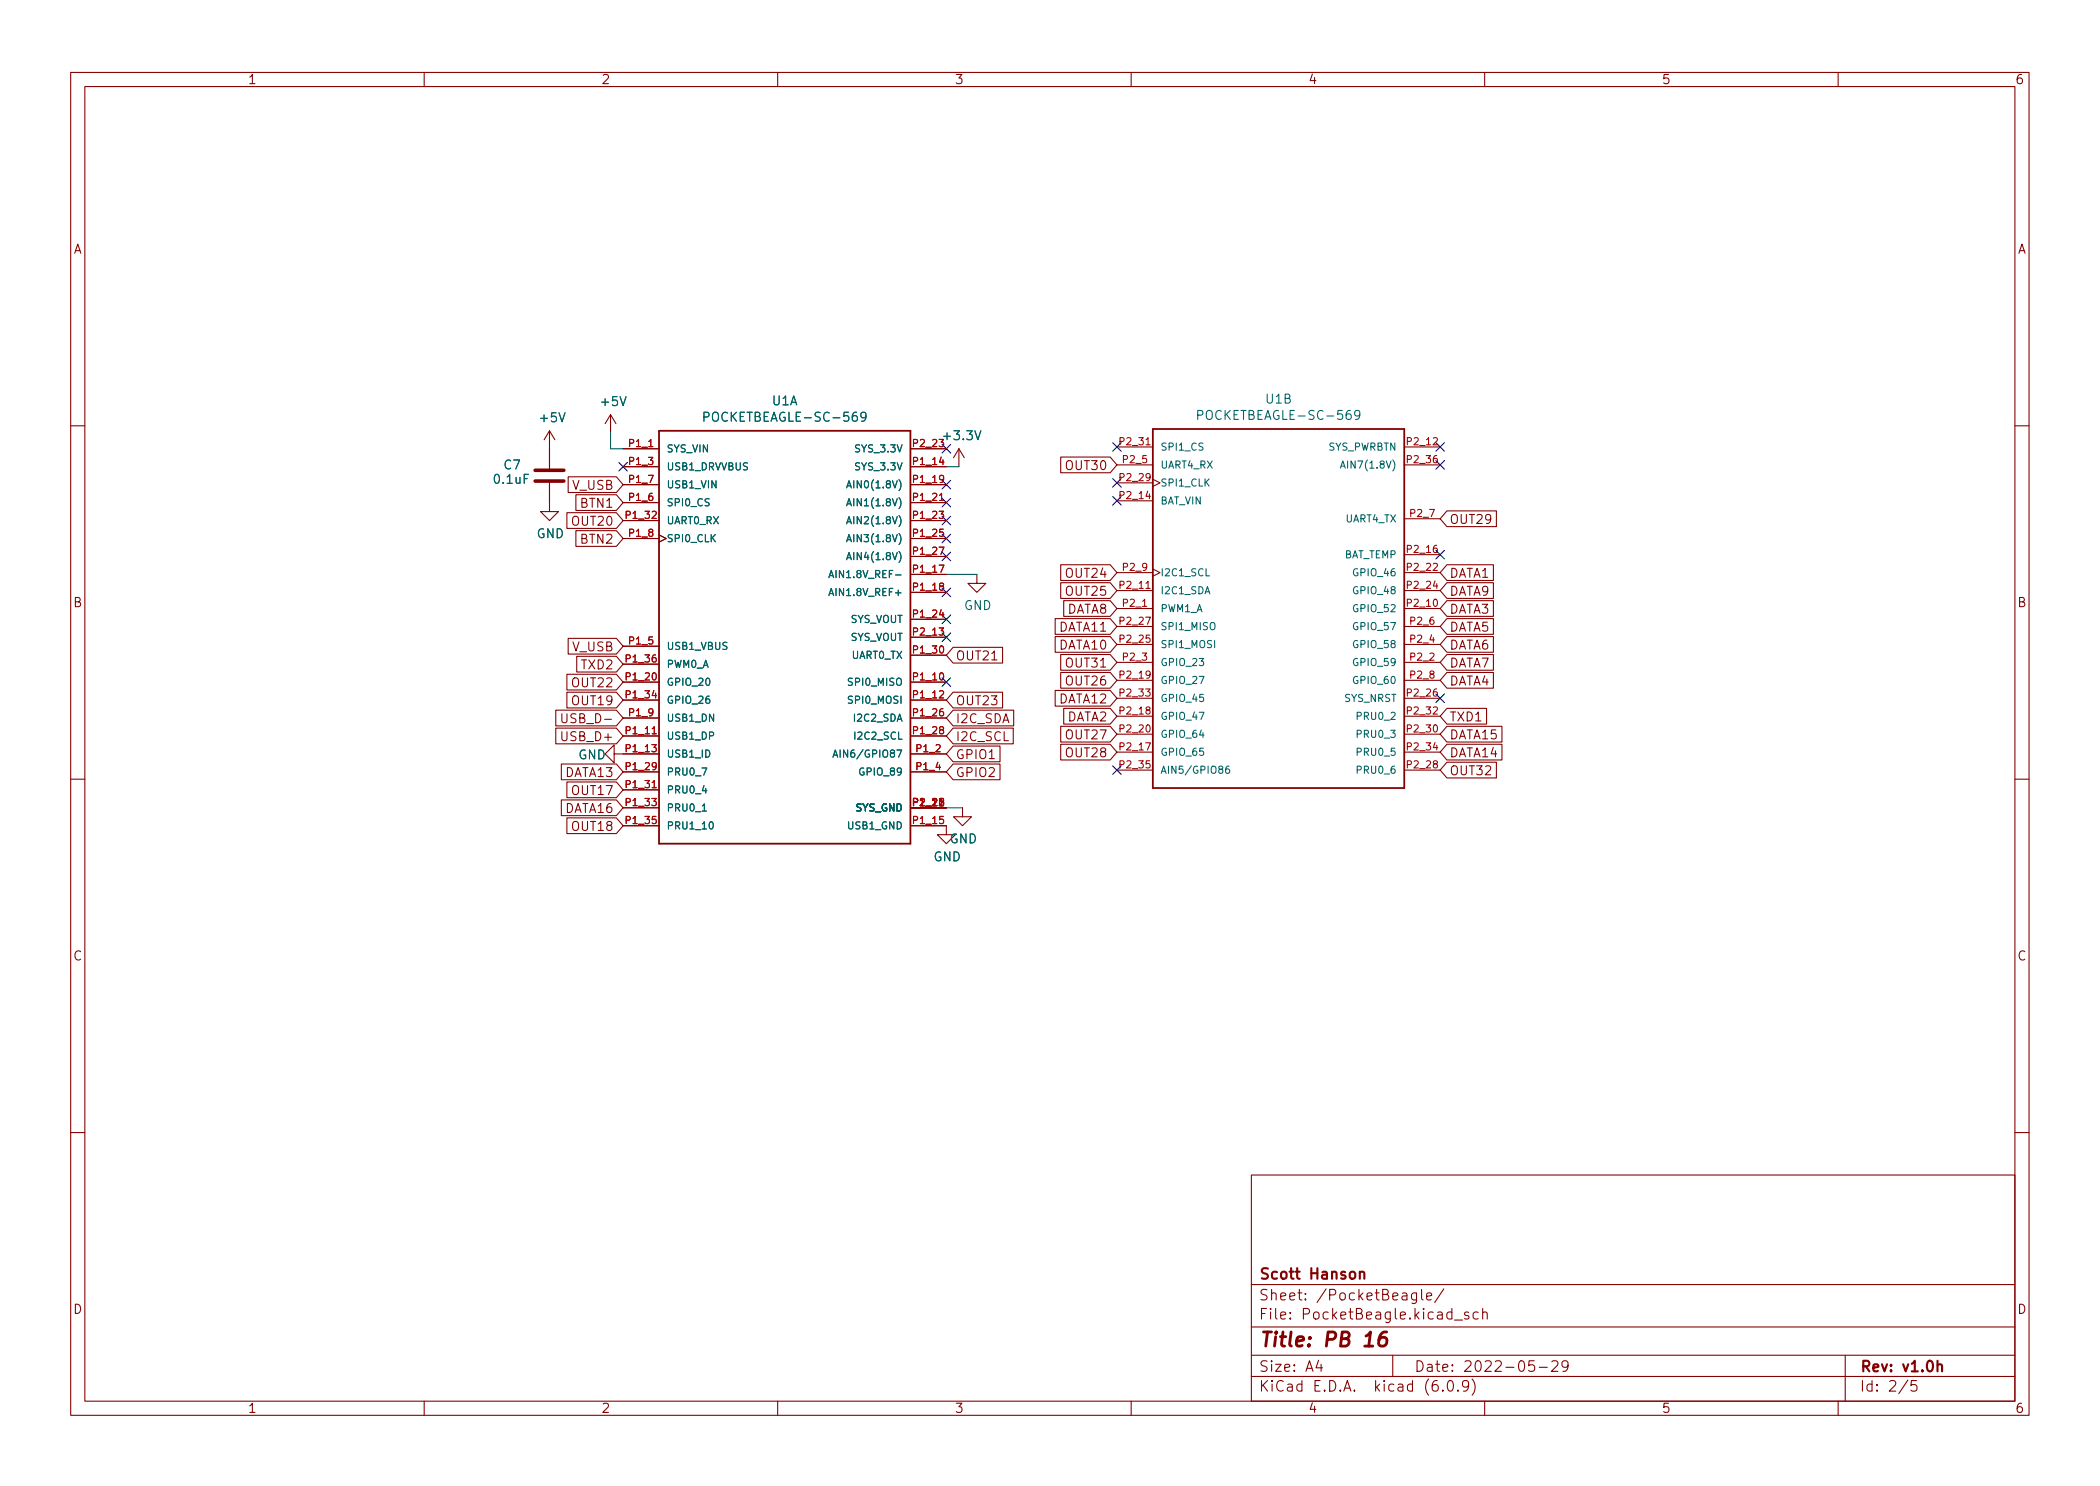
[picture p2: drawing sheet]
<svg xmlns="http://www.w3.org/2000/svg" width="297mm" height="210mm" viewBox="0 0 297 210" stroke-linecap="round" stroke-linejoin="round" font-family="sans-serif">
<g fill="none" stroke="#840000" stroke-width=".15">
<path d="M10 10.2h277v190.1h-277zM12 12.2h273v186.1h-273zM60 10.2v2M110 10.2v2M160 10.2v2M210 10.2v2M260 10.2v2M86.4 58.7l-.8 1.2M86.4 58.7v2.5M86.4 58.7l.7 1.2M10 60.2h2M77.7 68.3v4.1h1.3l-1.3 1.3-1.2-1.3h1.2"/>
<path d="M77.7 61l-.7 1.2M77.7 61v5.3M77.7 61l.8 1.2M80.2 72.5h7l.9 1.2-.9 1.1h-7zM80.4 67.5h6.8l.9 1.1-.9 1.1h-6.8zM81.5 75.1h5.7l.9 1.1-.9 1.1h-5.7zM81.5 70h5.7l.9 1.1-.9 1.1h-5.7zM88.1 63.5h5.1M88.1 66h5.1M88.1 68.6h5.1M88.1 71.1h5.1M88.1 73.7h5.1"/>
<path d="M88.1 76.2h5.1M93.2 75.7l1 .5-1 .5M128.8 63.5h5.1M128.8 66h5.1M128.8 68.6h5.1M128.8 71.1h5.1M128.8 73.7h5.1M128.8 76.2h5.1M128.8 78.7h5.1M135.6 63.5l-.7 1.3M135.6 63.5v2.5M135.6 63.5l.8 1.3"/>
<path d="M150 79.9h7l1 1.1-1 1.1h-7zM150 64.7h7l1 1.1-1 1.1h-7zM158 63.2h5.1M158 70.9h5.1M158 68.3h5.1M158 65.8h5.1M163.1 67.8l1 .5-1 .5M198.6 63.2h5.1M198.6 78.5h5.1M198.6 65.8h5.1M198.6 73.4h5.1M204.7 79.9h6.5v2.2h-6.5l-1-1.1z"/>
<path d="M204.7 72.3h7v2.2h-7l-1-1.1zM285 60.2h2M80.2 97.9h7l.9 1.2-.9 1.1h-7zM80.2 95.4h7l.9 1.1-.9 1.1h-7zM80.4 90.3h6.8l.9 1.1-.9 1.1h-6.8zM81.6 92.9h5.6l.9 1.1-.9 1.1h-5.6zM88.1 96.5h5.1M88.1 99.1h5.1M88.1 94h5.1M88.1 91.4h5.1M128.8 96.5h5.1M128.8 99.1h5.1"/>
<path d="M128.8 81.3h5.1M128.8 83.8h5.1M128.8 87.6h5.1M128.8 92.7h5.1M128.8 90.2h5.1M134.8 91.6h7v2.2h-7l-.9-1.1zM134.8 97.9h7v2.3h-7l-.9-1.1zM138.2 81.3v1.2h1.2l-1.2 1.3-1.3-1.3h1.3M149.2 87.5h7.8l1 1.1-1 1.2h-7.8zM149.2 97.7h7.8l1 1.1-1 1.1h-7.8zM149.2 90.1h7.8l1 1.1-1 1.1h-7.8zM150 82.4h7l1 1.2-1 1.1h-7z"/>
<path d="M150 92.6h7l1 1.1-1 1.1h-7zM150 95.1h7l1 1.2-1 1.1h-7zM150.5 85h6.5l1 1.1-1 1.1h-6.5zM158 86.1h5.1M158 83.6h5.1M158 96.3h5.1M158 93.7h5.1M158 81h5.1M158 91.2h5.1M158 98.8h5.1M158 88.6h5.1M163.1 80.5l1 .5-1 .5"/>
<path d="M198.6 86.1h5.1M198.6 83.6h5.1M198.6 96.3h5.1M198.6 93.7h5.1M198.6 81h5.1M198.6 91.2h5.1M198.6 98.8h5.1M198.6 88.6h5.1M204.7 92.6h6.5v2.2h-6.5l-1-1.1zM204.7 90.1h6.5v2.2h-6.5l-1-1.1zM204.7 95.1h6.5v2.3h-6.5l-1-1.1zM204.7 85h6.5v2.2h-6.5l-1-1.1z"/>
<path d="M204.7 87.5h6.5v2.3h-6.5l-1-1.2zM204.7 82.4h6.5v2.3h-6.5l-1-1.1zM10 110.2h2M78.6 100.5h8.6l.9 1.1-.9 1.1h-8.6zM78.6 103h8.6l.9 1.1-.9 1.1h-8.6zM79.4 108.1h7.8l.9 1.1-.9 1.1h-7.8zM79.4 113.2h7.8l.9 1.1-.9 1.1h-7.8zM79.5 101v1l.2 .3 .4-.1 .1-.2v-1M80.2 110.6h7l.9 1.2-.9 1.1h-7zM80.2 115.7h7l.9 1.1-.9 1.1h-7zM86.9 106.7v-1.3l-1.3 1.3 1.3 1.2v-1.2h6.3M88.1 104.1h5.1"/>
<path d="M88.1 116.8h5.1M88.1 114.3h5.1M88.1 101.6h5.1M88.1 109.2h5.1M88.1 111.8h5.1M128.8 116.8h5.1v1.3h1.2l-1.2 1.3-1.3-1.3h1.3M128.8 104.1h5.1M128.8 106.7h5.1M128.8 114.3h5.1M128.8 101.6h5.1M128.8 109.2h5.1M134.8 100.5h8.6v2.2h-8.6l-.9-1.1z"/>
<path d="M134.8 108.1h6.6v2.2h-6.6l-.9-1.1zM134.8 103h8.5v2.2h-8.5l-.9-1.1zM134.8 105.6h6.6v2.2h-6.6l-.9-1.1zM136.1 114.3v1.3h1.3l-1.3 1.2-1.2-1.2h1.2M150 105.3h7l1 1.1-1 1.1h-7zM150 102.8h7l1 1.1-1 1.1h-7zM150.5 100.2h6.5l1 1.1-1 1.2h-6.5zM158 106.4h5.1M158 101.3h5.1M158 103.9h5.1M158 109h5.1M198.6 106.4h5.1"/>
<path d="M198.6 101.3h5.1M198.6 103.9h5.1M198.6 109h5.1M204.7 102.8h7.7v2.2h-7.7l-1-1.1zM204.7 107.8h7v2.3h-7l-1-1.1zM204.7 105.3h7.7v2.2h-7.7l-1-1.1zM204.7 100.2h5.6v2.3h-5.6l-1-1.2zM285 110.2h2M10 160.2h2M177 166.3h108v32h-108zM285 160.2h2M60 198.3v2"/>
<path d="M110 198.3v2M160 198.3v2M177 194.8h108M177 191.8h108M177 187.8h108M177 181.8h108M186.5 192.5l-.4 1h1M186.9 193v1M197 191.8v3M200.4 182.9v1.2a.41 .41 0 0 1-.7 .3M200.4 183l-.5-.1-.3 .3v.4l.2 .3h.1h.5M201.1 182.4v1.3l.2 .2"/>
<path d="M201.8 183.4l.7-.1-.1-.3-.4-.1-.2 .2 .1 .8h.1h.4M204.1 196.7v.1h-.1l.1-.1v.1M204.2 182.4l-1.3 1.9M204.9 195.4a.36 .36 0 0 1 .6 .2 .77 .77 0 0 1-.4 1.2 1 1 0 0 1-.2-1.4zM205.7 186.8h1.2M206.2 196.7l.1 .1h-.1h-.1l.1-.1v.1M207.7 196l-.3 .3h-.3l-.2-.3v-.4l.1-.2 .4-.1 .2 .2a.99 .99 0 0 1-.3 1.3h-.3M207.7 185.7l-.3-.1-.3 .2 .1 .3 .5 .1 .1 .1-.1 .3h-.1h-.5M208.2 195.1a1.72 1.72 0 0 1 0 2.3M209.1 185.7l-.5-.1-.2 .3v.4l.1 .3h.1h.5M209.7 185.8a.37 .37 0 0 1 .7 0v.8M209.7 185.1v1.5"/>
<path d="M210 198.3v2M217 192.5h-.7l-.1 .7 .2-.1 .5 .1 .2 .2-.1 .5-.2 .1h-.4l-.2-.1M217.7 193.5h1.2M219.5 192.7l.2-.2 .5 .1a.41 .41 0 0 1 .1 .6l-.9 .8h1M221.8 193.2l-.3 .3-.4-.1-.2-.2v-.4l.2-.2 .4-.1 .2 .2a.99 .99 0 0 1-.3 1.3h-.3M260 198.3v2M261 191.8v6.5M269.9 195.3l-1.3 1.9M271.1 195.3h-.7l-.1 .7 .2-.1 .5 .1 .2 .2-.1 .5-.2 .1h-.4l-.2-.1"/>
</g>
<path d="M192.3 179.9v1M192.3 180.1a.37 .37 0 0 1 .7 0v.8M274.1 193.2a.37 .37 0 0 1 .6 0v.8M274.1 192.5v1.5" fill="none" stroke="#840000" stroke-width=".3"/>
<path d="M196.1 188.5a.91 .91 0 0 0-1 .8l-.1 .8 .1 .3a.66 .66 0 0 0 1-.3l.1-.5-.2-.3a.66 .66 0 0 0-1 .3" fill="none" stroke="#840000" stroke-width=".4"/>
<path d="M93.2 61h35.6v58.4h-35.6zM163.1 60.7h35.5v50.8h-35.5z" fill="none" stroke="#840000" stroke-width=".25"/>
<g fill="none" stroke="#006464" stroke-width=".15">
<path d="M99.6 59l.6-.1 .1-.1-.1-.4-.1-.1h-.5v1.3M122.5 58.9l-.3 .2h-.3l-.1-.2v-.3l.1-.2 .3-.1 .2 .1a.84 .84 0 0 1-.3 1.2h-.2M169.4 58.7h.6l.1-.2v-.3l-.2-.1h-.5v1.2M192.3 58.6l-.2 .3-.4-.1-.1-.2v-.3l.1-.2h.4l.2 .1a.84 .84 0 0 1-.3 1.1h-.3M119.8 69l.3-1 .3 1M119.8 71.6l.3-1 .3 1M119.8 74.1l.3-1 .3 1M119.8 76.7l.3-1.1 .3 1.1M119.8 79.2l.3-1 .3 1M119.8 68.7h.5M119.8 71.3h.5M119.8 73.8h.5"/>
<path d="M119.8 76.4h.5M119.8 78.9h.5M189.6 66.2l.3-1 .4 1M189.7 65.9h.5M117.2 81.7l.4-1 .3 1M117.2 84.3l.4-1 .3 1M117.3 81.4h.5M117.3 84h.5M99.3 114.8h.6M100.4 116.4l.2-.1a.54 .54 0 0 1 .3 .5 .54 .54 0 0 1-.3 .5l-.2-.1-.1-.3zM117.8 107.1l.4-1 .3 1M117.9 106.8h.5"/>
<path d="M173.8 108.4l-.3 .1a.68 .68 0 0 0 0 .9l.4-.1v-.3l-.2-.2h-.2l-.1 .2"/>
</g>
<path d="M75.7 68.1h4.1M75.7 66.5h4.1" fill="none" stroke="#840000" stroke-width=".51"/>
<path d="M86.4 61.2v2.3h1.7M133.9 66h1.7M133.9 81.3h4.3M133.9 114.3h2.2" fill="none" stroke="#009600" stroke-width=".15"/>
<g fill="none" stroke="#000084" stroke-width=".15">
<path d="M87.5 65.4l1.2 1.2M88.7 65.4l-1.2 1.2M133.2 70.5l1.3 1.2M133.2 75.6l1.3 1.2M133.2 78.1l1.3 1.2M133.2 62.9l1.3 1.2M133.2 68l1.3 1.2M133.2 73l1.3 1.3M134.5 70.5l-1.3 1.2M134.5 75.6l-1.3 1.2M134.5 78.1l-1.3 1.2M134.5 62.9l-1.3 1.2"/>
<path d="M134.5 68l-1.3 1.2M134.5 73l-1.3 1.3M157.4 62.6l1.2 1.2M157.4 67.7l1.2 1.2M157.4 70.3l1.2 1.2M158.6 62.6l-1.2 1.2M158.6 67.7l-1.2 1.2M158.6 70.3l-1.2 1.2M203.1 65.2l1.2 1.2M203.1 62.6l1.2 1.2M203.1 77.9l1.2 1.2M204.3 65.2l-1.2 1.2"/>
<path d="M204.3 62.6l-1.2 1.2M204.3 77.9l-1.2 1.2M133.2 87l1.3 1.2M133.2 95.9l1.3 1.2M133.2 83.2l1.3 1.2M133.2 89.6l1.3 1.2M134.5 87l-1.3 1.2M134.5 95.9l-1.3 1.2M134.5 83.2l-1.3 1.2M134.5 89.6l-1.3 1.2M203.1 98.2l1.2 1.2M204.3 98.2l-1.2 1.2"/>
<path d="M157.4 108.4l1.2 1.2M158.6 108.4l-1.2 1.2"/>
</g>
<text font-size="2.8" fill="#840000" x="178" y="190.6">Title: PB 16</text>
<g font-size="2.1" fill="#840000">
<text x="178" y="184">Sheet: /PocketBeagle/</text>
<text x="178" y="181">Scott Hanson</text>
<text x="178" y="186.7">File: PocketBeagle.kicad_sch</text>
<text x="178" y="196.9">KiCad E.D.A. kicad (6.0.9)</text>
<text x="178" y="194.1">Size: A4</text>
<text x="200" y="194.1">Date: 2022-05-29</text>
<text x="263" y="194.1">Rev: v1.0h</text>
<text x="263" y="196.9">Id: 2/5</text>
</g>
<g font-size="1.8" fill="#840000">
<text x="35" y="11.9">1</text>
<text x="85" y="11.9">2</text>
<text x="135" y="11.9">3</text>
<text x="185" y="11.9">4</text>
<text x="235" y="11.9">5</text>
<text x="285" y="11.9">6</text>
<text x="10.3" y="35.9">A</text>
<text x="285.3" y="35.9">A</text>
<text x="81" y="69.3">V_USB</text>
<text x="82.2" y="71.8">BTN1</text>
<text x="151" y="66.5">OUT30</text>
<text x="81.2" y="74.4">OUT20</text>
<text x="82.2" y="76.9">BTN2</text>
<text x="205" y="74.1">OUT29</text>
<text x="151" y="81.7">OUT24</text>
<text x="205" y="81.7">DATA1</text>
<text x="10.3" y="85.9">B</text>
<text x="149.8" y="89.4">DATA11</text>
<text x="150.8" y="86.8">DATA8</text>
<text x="151" y="84.3">OUT25</text>
<text x="205" y="86.8">DATA3</text>
<text x="205" y="89.4">DATA5</text>
<text x="205" y="84.3">DATA9</text>
<text x="285.3" y="85.9">B</text>
<text x="81" y="92.2">V_USB</text>
<text x="82.3" y="94.7">TXD2</text>
<text x="135.1" y="93.4">OUT21</text>
<text x="149.8" y="91.9">DATA10</text>
<text x="151" y="94.4">OUT31</text>
<text x="205" y="94.4">DATA7</text>
<text x="205" y="91.9">DATA6</text>
<text x="81.2" y="99.8">OUT19</text>
<text x="81.2" y="97.2">OUT22</text>
<text x="135.1" y="99.8">OUT23</text>
<text x="149.8" y="99.5">DATA12</text>
<text x="151" y="97">OUT26</text>
<text x="205" y="97">DATA4</text>
<text x="79.8" y="104.9">USB_D+</text>
<text x="80.3" y="102.3">USB_D-</text>
<text x="135.1" y="102.3">I2C_SDA</text>
<text x="135.1" y="104.9">I2C_SCL</text>
<text x="135.1" y="107.4">GPIO1</text>
<text x="150.8" y="102.1">DATA2</text>
<text x="151" y="107.1">OUT28</text>
<text x="151" y="104.6">OUT27</text>
<text x="205" y="104.6">DATA15</text>
<text x="205" y="107.1">DATA14</text>
<text x="205" y="102.1">TXD1</text>
<text x="80" y="109.9">DATA13</text>
<text x="81.2" y="112.5">OUT17</text>
<text x="135.1" y="109.9">GPIO2</text>
<text x="205" y="109.7">OUT32</text>
<text x="80" y="115">DATA16</text>
<text x="81.2" y="117.6">OUT18</text>
<text x="10.3" y="135.9">C</text>
<text x="285.3" y="135.9">C</text>
<text x="10.3" y="185.9">D</text>
<text x="285.3" y="185.9">D</text>
<text x="35" y="199.9">1</text>
<text x="85" y="199.9">2</text>
<text x="135" y="199.9">3</text>
<text x="185" y="199.9">4</text>
<text x="235" y="199.9">5</text>
<text x="285" y="199.9">6</text>
</g>
<g font-size="1.8" fill="#006464">
<text x="76.5" y="59.7">+5V</text>
<text x="85.1" y="57.4">+5V</text>
<text x="100.3" y="59.7">POCKETBEAGLE-SC-569</text>
<text x="109.2" y="57.3">U1A</text>
<text x="170.2" y="59.4">POCKETBEAGLE-SC-569</text>
<text x="179.1" y="57.1">U1B</text>
<text x="133.7" y="62.3">+3.3V</text>
<text x="70" y="68.4">0.1uF</text>
<text x="71.3" y="66.4">C7</text>
<text x="75.9" y="76.1">GND</text>
<text x="136.3" y="86.3">GND</text>
<text x="81.8" y="107.4">GND</text>
<text x="134.3" y="119.3">GND</text>
<text x="132" y="121.9">GND</text>
</g>
<g font-size="1.4" fill="#a90000">
<text x="89" y="63.2">P1_1</text>
<text x="89" y="65.8">P1_3</text>
<text x="129.3" y="65.8">P1_14</text>
<text x="129.3" y="63.2">P2_23</text>
<text x="158.5" y="63">P2_31</text>
<text x="158.9" y="65.5">P2_5</text>
<text x="199.1" y="63">P2_12</text>
<text x="199.1" y="65.5">P2_36</text>
<text x="89" y="70.9">P1_6</text>
<text x="89" y="68.3">P1_7</text>
<text x="129.3" y="68.3">P1_19</text>
<text x="129.3" y="70.9">P1_21</text>
<text x="158.5" y="70.6">P2_14</text>
<text x="158.5" y="68.1">P2_29</text>
<text x="88.6" y="73.4">P1_32</text>
<text x="89" y="75.9">P1_8</text>
<text x="129.3" y="73.4">P1_23</text>
<text x="129.3" y="75.9">P1_25</text>
<text x="199.5" y="73.1">P2_7</text>
<text x="129.3" y="81">P1_17</text>
<text x="129.3" y="83.6">P1_18</text>
<text x="129.3" y="78.5">P1_27</text>
<text x="158.5" y="83.3">P2_11</text>
<text x="158.9" y="80.8">P2_9</text>
<text x="199.1" y="78.2">P2_16</text>
<text x="199.1" y="80.8">P2_22</text>
<text x="199.1" y="83.3">P2_24</text>
<text x="129.3" y="87.4">P1_24</text>
<text x="129.3" y="89.9">P2_13</text>
<text x="158.5" y="88.4">P2_27</text>
<text x="158.9" y="85.8">P2_1</text>
<text x="199.1" y="85.8">P2_10</text>
<text x="199.5" y="88.4">P2_6</text>
<text x="88.6" y="93.7">P1_36</text>
<text x="89" y="91.2">P1_5</text>
<text x="129.3" y="92.5">P1_30</text>
<text x="158.5" y="90.9">P2_25</text>
<text x="158.9" y="93.5">P2_3</text>
<text x="199.5" y="93.5">P2_2</text>
<text x="199.5" y="90.9">P2_4</text>
<text x="88.6" y="96.3">P1_20</text>
<text x="88.6" y="98.8">P1_34</text>
<text x="89" y="101.3">P1_9</text>
<text x="129.3" y="96.3">P1_10</text>
<text x="129.3" y="98.8">P1_12</text>
<text x="129.3" y="101.3">P1_26</text>
<text x="158.5" y="101.1">P2_18</text>
<text x="158.5" y="96">P2_19</text>
<text x="158.5" y="98.5">P2_33</text>
<text x="199.1" y="98.5">P2_26</text>
<text x="199.1" y="101.1">P2_32</text>
<text x="199.5" y="96">P2_8</text>
<text x="88.6" y="103.9">P1_11</text>
<text x="88.6" y="106.4">P1_13</text>
<text x="129.3" y="103.9">P1_28</text>
<text x="129.7" y="106.4">P1_2</text>
<text x="158.5" y="106.2">P2_17</text>
<text x="158.5" y="103.6">P2_20</text>
<text x="199.1" y="103.6">P2_30</text>
<text x="199.1" y="106.2">P2_34</text>
<text x="88.6" y="109">P1_29</text>
<text x="88.6" y="111.5">P1_31</text>
<text x="129.7" y="109">P1_4</text>
<text x="158.5" y="108.7">P2_35</text>
<text x="199.1" y="108.7">P2_28</text>
<text x="88.6" y="114">P1_33</text>
<text x="88.6" y="116.6">P1_35</text>
<text x="129.3" y="116.6">P1_15</text>
<text x="129.3" y="114">P1_22</text>
<text x="131.8" y="114">21</text>
</g>
<g font-size="1.4" fill="#006464">
<text x="94.2" y="64">SYS_VIN</text>
<text x="121.2" y="64">SYS_3.3V</text>
<text x="164.1" y="63.7">SPI1_CS</text>
<text x="187.8" y="63.7">SYS_PWRBTN</text>
<text x="94.2" y="66.5">USB1_DRVVBUS</text>
<text x="94.2" y="71.6">SPI0_CS</text>
<text x="94.2" y="69.1">USB1_VIN</text>
<text x="120.7" y="69.1">AIN0(1.8V)</text>
<text x="120.7" y="71.6">AIN1(1.8V)</text>
<text x="121.2" y="66.5">SYS_3.3V</text>
<text x="164.1" y="71.4">BAT_VIN</text>
<text x="164.1" y="68.8">SPI1_CLK</text>
<text x="164.1" y="66.3">UART4_RX</text>
<text x="190.5" y="66.3">AIN7(1.8V)</text>
<text x="94.2" y="74.2">UART0_RX</text>
<text x="94.2" y="76.7">SPI0_CLK</text>
<text x="120.7" y="74.2">AIN2(1.8V)</text>
<text x="120.7" y="76.7">AIN3(1.8V)</text>
<text x="190.3" y="73.9">UART4_TX</text>
<text x="118.3" y="81.8">AIN1.8V_REF-</text>
<text x="120.7" y="79.2">AIN4(1.8V)</text>
<text x="164.1" y="81.5">I2C1_SCL</text>
<text x="190" y="79">BAT_TEMP</text>
<text x="191.7" y="81.5">GPIO_46</text>
<text x="118" y="84.3">AIN1.8V_REF+</text>
<text x="120.2" y="88.1">SYS_VOUT</text>
<text x="164.1" y="86.6">PWM1_A</text>
<text x="164.1" y="84.1">I2C1_SDA</text>
<text x="164.1" y="89.1">SPI1_MISO</text>
<text x="191.7" y="86.6">GPIO_52</text>
<text x="191.7" y="84.1">GPIO_48</text>
<text x="191.7" y="89.1">GPIO_57</text>
<text x="94.2" y="94.5">PWM0_A</text>
<text x="94.2" y="91.9">USB1_VBUS</text>
<text x="120.2" y="90.7">SYS_VOUT</text>
<text x="120.5" y="93.2">UART0_TX</text>
<text x="164.1" y="91.7">SPI1_MOSI</text>
<text x="164.1" y="94.2">GPIO_23</text>
<text x="191.7" y="94.2">GPIO_59</text>
<text x="191.7" y="91.7">GPIO_58</text>
<text x="94.2" y="97">GPIO_20</text>
<text x="94.2" y="99.6">GPIO_26</text>
<text x="120.3" y="97">SPI0_MISO</text>
<text x="120.3" y="99.6">SPI0_MOSI</text>
<text x="164.1" y="101.8">GPIO_47</text>
<text x="164.1" y="96.8">GPIO_27</text>
<text x="164.1" y="99.3">GPIO_45</text>
<text x="190.1" y="99.3">SYS_NRST</text>
<text x="191.7" y="96.8">GPIO_60</text>
<text x="192.3" y="101.8">PRU0_2</text>
<text x="94.2" y="104.6">USB1_DP</text>
<text x="94.2" y="107.2">USB1_ID</text>
<text x="94.2" y="102.1">USB1_DN</text>
<text x="119" y="107.2">AIN6/GPIO87</text>
<text x="121" y="102.1">I2C2_SDA</text>
<text x="121.2" y="104.6">I2C2_SCL</text>
<text x="164.1" y="106.9">GPIO_65</text>
<text x="164.1" y="104.4">GPIO_64</text>
<text x="192.3" y="104.4">PRU0_3</text>
<text x="192.3" y="106.9">PRU0_5</text>
<text x="94.2" y="109.7">PRU0_7</text>
<text x="94.2" y="112.3">PRU0_4</text>
<text x="121.9" y="109.7">GPIO_89</text>
<text x="164.1" y="109.5">AIN5/GPIO86</text>
<text x="192.3" y="109.5">PRU0_6</text>
<text x="94.2" y="114.8">PRU0_1</text>
<text x="94.2" y="117.3">PRU1_10</text>
<text x="120.1" y="117.3">USB1_GND</text>
<text x="121" y="114.8">SYS_GND</text>
</g>
</svg>
